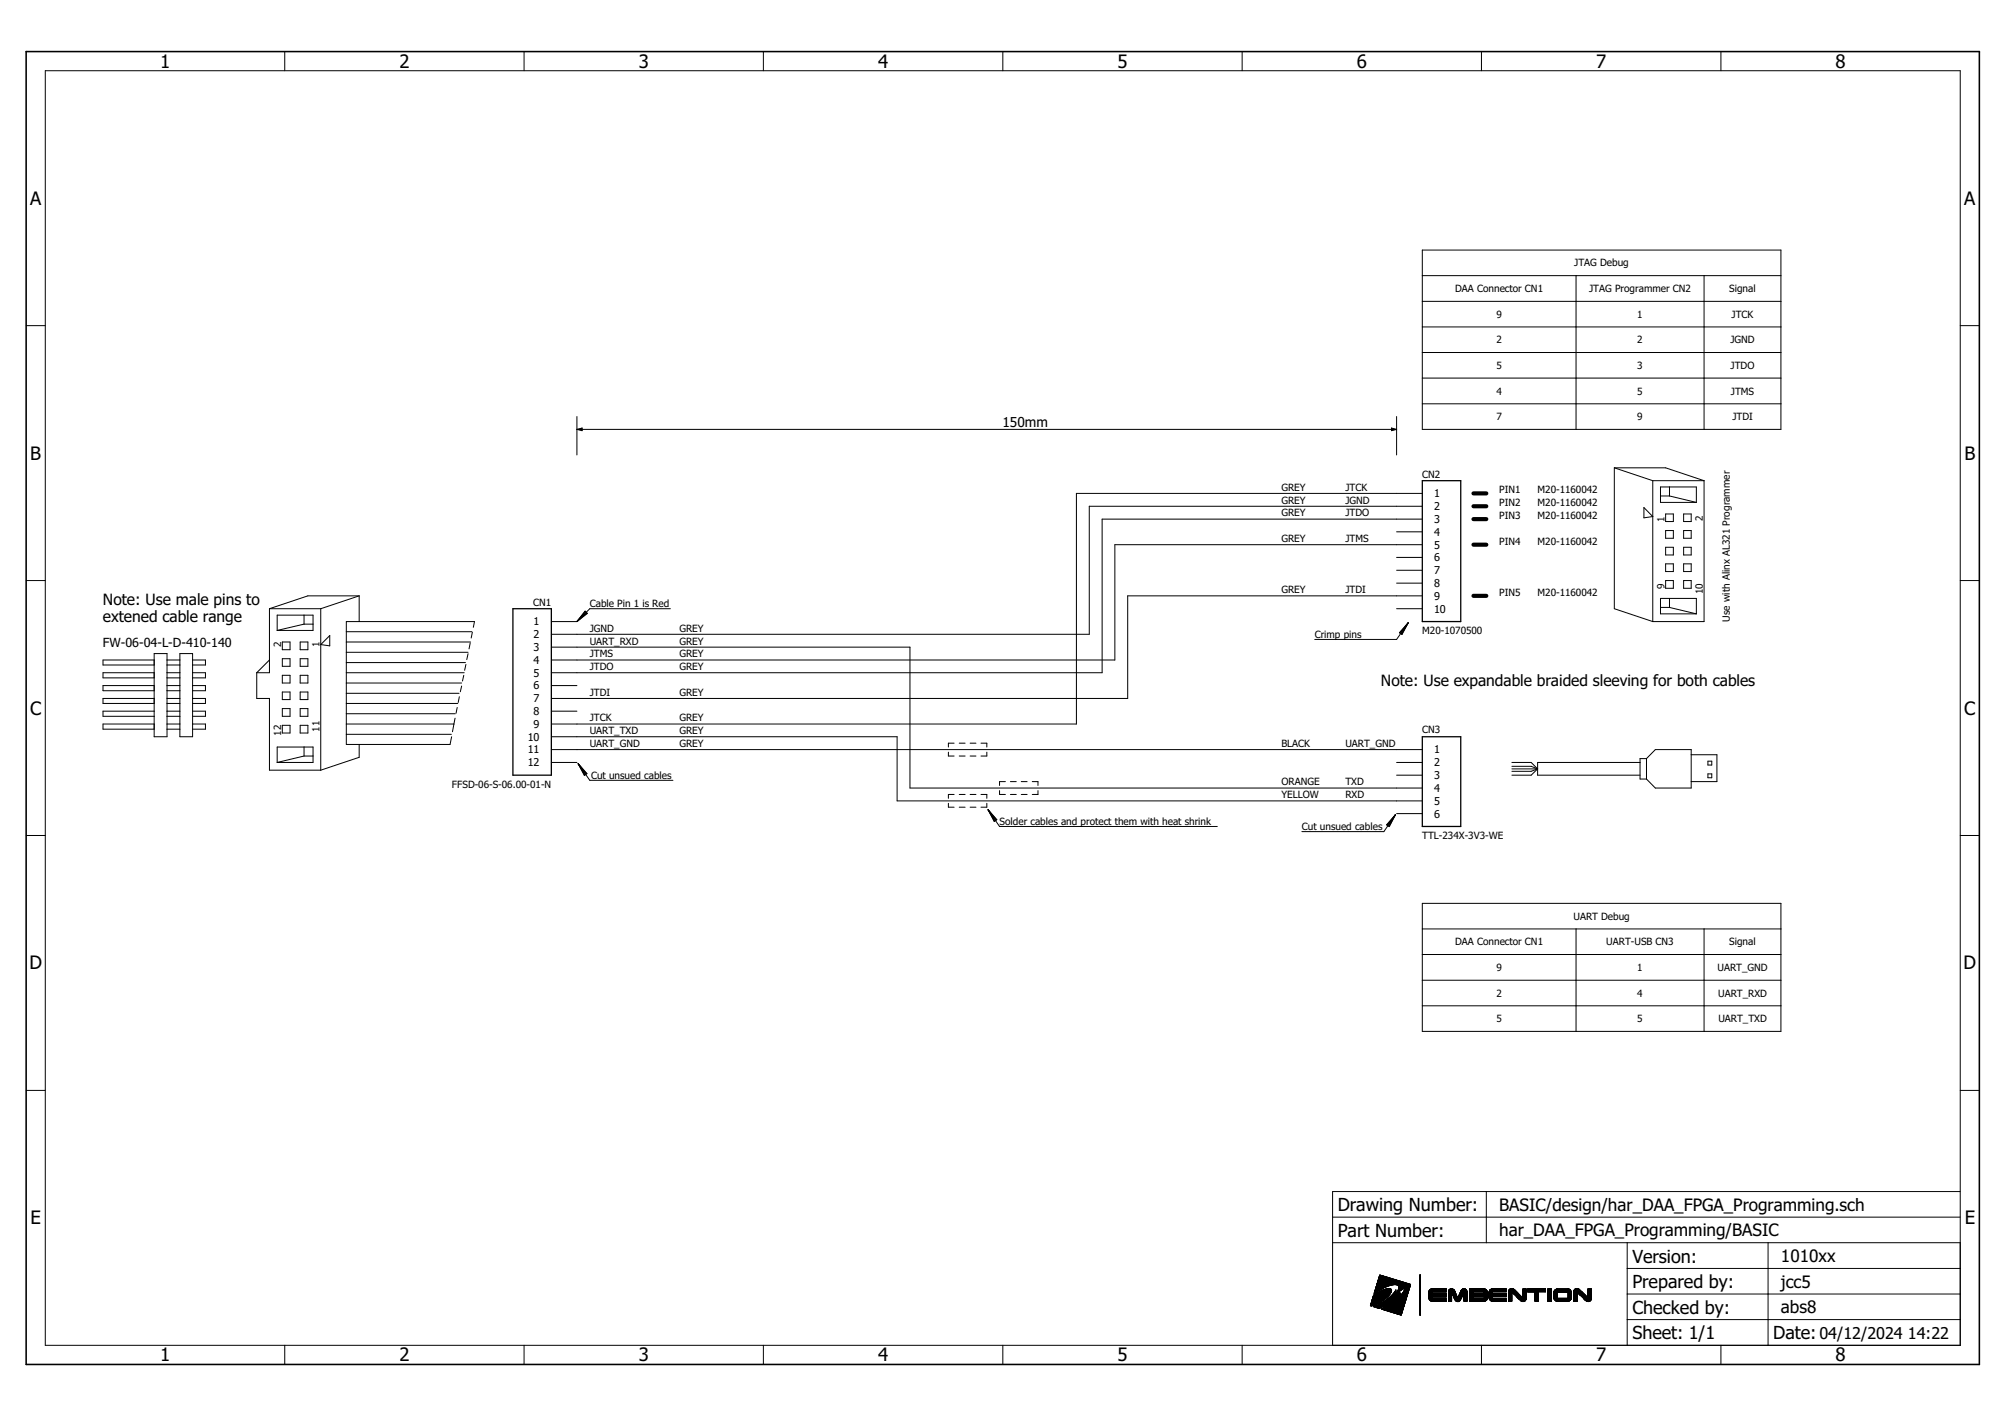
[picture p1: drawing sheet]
<svg xmlns="http://www.w3.org/2000/svg" width="297mm" height="210mm" viewBox="0 0 297 210" stroke-linecap="round" stroke-linejoin="round" font-family="sans-serif">
<g fill="none" stroke="#000" stroke-width=".15">
<path d="M6.7 10.5h283.7v188.8h-283.7zM42.2 7.6v2.9M77.6 7.6v2.9M113.1 7.6v2.9M148.6 7.6v2.9M184 7.6v2.9M219.5 7.6v2.9M255 7.6v2.9M210.7 37h53.1v26.6h-53.1zM3.9 48.2h2.8M210.7 40.8h53.1M210.7 44.6h53.1"/>
<path d="M210.7 48.4h53.1M210.7 52.2h53.1M210.7 56h53.1M210.7 59.8h53.1M233.5 40.8v22.8M252.5 40.8v22.8M290.4 48.2h2.8M85.5 63.6h120.9M85.5 61.7v5.7M85.5 63.6l.7 .2M86.2 63.4v.4M86.2 63.4l-.7 .2"/>
<path d="M86.2 63.4l-.2 .2 .2 .2M206.2 63.4l.7 .2M206.2 63.4v.4M206.2 63.4l.2 .2M206.4 63.6l-.2 .2M206.5 63.6h.4M206.9 63.6l-.7 .2M206.9 61.7v5.7M206.9 78.8h3.8M210.7 76.9h-47.4v22.8h-81.6M210.7 73.1h-51.2v34.2h-77.8M210.7 75h-49.3v19h-79.7"/>
<path d="M239.2 69.3h7.6l5.7 1.9M239.2 69.3l5.7 1.9M239.2 69.3v20.9l5.7 1.9M243.5 75.2l1.4 1.3-1.4 .2zM244.9 71.2h7.6M244.9 71.2v20.9M246 72.1h5.3v2.3h-5.3zM246 73.5h1.3M246.8 76.1h1.1v1.2h-1.1zM246.8 78.6h1.1v1.1h-1.1zM247.3 73.5l4 .9M247.3 72.1v1.4"/>
<path d="M249.4 76.1h1.1v1.2h-1.1zM249.4 78.6h1.1v1.1h-1.1zM252.5 71.2v20.9h-7.6M3.9 86h2.8M22.8 99.7h-7.5v.7h7.5M22.8 97.8h-7.5v.7h7.5M22.8 96.8h1.9v12.3h-1.9zM24.7 99.7h1.9M24.7 97.8h1.9M24.7 98.5h1.9M26.6 96.8h1.9v12.3h-1.9zM28.5 99.7h1.9v.7h-1.9"/>
<path d="M28.5 97.8h1.9v.7h-1.9M38 99.7v3.8h1.9v10.6h7.6M39.9 90.2h7.6M39.9 90.2v9.5h-1.9M39.9 97.8l-1.9 1.9M41.1 91.1h5.3v2.3h-5.3zM41.8 95.1h1.2v1.1h-1.2zM41.8 97.6h1.2v1.1h-1.2zM44.5 95.1h1.1v1.1h-1.1zM44.5 97.6h1.1v1.1h-1.1zM45 92.5l-3.9 .9M45 92.5h1.4"/>
<path d="M45 91.1v1.4M47.5 90.2v23.9M47.5 95.5l1.4-1.4v1.6zM51.3 99.7h17.5M51.3 95.1h18.4M51.3 93.6h18.6M51.3 96.6h18M51.3 98.1h17.7M53.2 88.3h-7.6l-5.7 1.9M53.2 88.3l-5.7 1.9M53.2 88.3v3.8M69 98.4l-.2 .9"/>
<path d="M69.3 96.8l-.1 .9M69.7 95.2l-.2 .9M70 93.7l-.2 .8M70.1 92.9l.2-.8h-19v18.2h15.4l.2-1.2M81.7 92.1h3.8M81.7 95.9h53.1v20.8h75.9M86.7 90.5l.3 .4-1.5 1.2zM86.7 90.6l-1.2 1.5M86.8 90.6l-1.3 1.5M86.9 90.8l-1.4 1.3M87 90.8l-1.5 1.3M99.3 90.2h-11.9l-1.9 1.9"/>
<path d="M206.9 90.2h3.8M206.9 82.6h3.8M206.9 84.5h3.8M206.9 86.4h3.8M208.6 92.3l-1.7 2.4h-12.1M208.6 92.3l-.9 1.7-.4-.3zM208.6 92.3l-1.2 1.5M208.6 92.3l-1 1.6M208.6 92.3l-.9 1.7M210.7 88.3h-43.6v15.2h-85.4M210.7 80.7h-45.5v17.1h-83.5M246 88.6h5.3v2.3h-5.3z"/>
<path d="M246 90h1.3M246.8 81.1h1.1v1.1h-1.1zM246.8 83.5h1.1v1.2h-1.1zM246.8 86h1.1v1.1h-1.1zM247.3 88.6v1.4M247.3 90l4 .9M249.4 81.1h1.1v1.1h-1.1zM249.4 83.5h1.1v1.2h-1.1zM249.4 86h1.1v1.1h-1.1zM290.4 86h2.8M22.8 103.5h-7.5v.7h7.5M22.8 107.3h-7.5v.7h7.5"/>
<path d="M22.8 105.3h-7.5v.8h7.5M22.8 101.6h-7.5v.7h7.5M24.7 103.5h1.9M24.7 107.3h1.9M24.7 106.1h1.9M24.7 104.2h1.9M24.7 100.4h1.9M24.7 101.6h1.9M24.7 102.3h1.9M24.7 105.3h1.9M24.7 108h1.9M28.5 103.5h1.9v.7h-1.9"/>
<path d="M28.5 107.3h1.9v.7h-1.9M28.5 105.3h1.9v.8h-1.9M28.5 101.6h1.9v.7h-1.9M41.1 110.7h5.3v2.2h-5.3zM41.8 100h1.2v1.2h-1.2zM41.8 102.5h1.2v1.1h-1.2zM41.8 105h1.2v1.1h-1.2zM41.8 107.4h1.2v1.2h-1.2zM44.5 100h1.1v1.2h-1.1zM44.5 102.5h1.1v1.1h-1.1zM44.5 105h1.1v1.1h-1.1zM44.5 107.4h1.1v1.2h-1.1z"/>
<path d="M45 110.7v1.3M45 112l-3.9 .9M45 112h1.4M51.3 101.2h17.1M51.3 108.8h15.6M51.3 102.7h16.7M51.3 107.3h15.9M51.3 105.7h16.1M51.3 104.2h16.5M53.2 110.3v1.9l-5.7 1.9M67.2 107.3l-.2 1.1M67.4 106.4l-.2 .9"/>
<path d="M67.7 104.8l-.1 .9M68.1 103.2l-.2 .9M68.4 101.6l-.2 .9M68.7 100l-.2 .9M81.7 112.9h3.8M81.7 111h129M81.7 101.6h3.8M81.7 105.3h3.8M81.7 109.1h51.2v9.5h77.8M85.7 113.1l1.7 2.5h12.3M85.7 113.1l1.3 1.5-.4 .3zM85.7 113.1l1.1 1.6"/>
<path d="M85.7 113.1l1 1.7M85.7 113.1l1.2 1.5M85.7 113.1l.9 1.7M140.5 111.4v.6h.9M140.5 119v.6h.9M141.4 110.1h-.9v.6M141.4 117.7h-.9v.6M142.1 112h.9M142.1 119.6h.9M142.1 117.7h.9M142.1 110.1h.9M143.7 112h.9"/>
<path d="M143.7 119.6h.9M143.7 117.7h.9M143.7 110.1h.9M145.3 110.1h.9v.6M145.3 117.7h.9v.6M146.2 111.4v.6h-.9M146.2 119v.6h-.9M146.4 120l1.7 2.4h32.2M146.4 120l1.3 1.4-.4 .3zM146.4 120l1.2 1.5M146.4 120l1 1.6M146.4 120l.9 1.7"/>
<path d="M148.1 117.1v.6h.8M148.9 115.8h-.8v.6M149.7 117.7h.9M149.7 115.8h.9M151.3 117.7h.9M151.3 115.8h.9M152.9 115.8h.9v.6M153.8 117.1v.6h-.9M206.9 112.9h3.8M206.9 114.8h3.8M224 112.9h2.8l1 1M224 113.5h2.8l1 .4"/>
<path d="M224 113.9h3.8M227.8 113.9l-1 .9h-2.8M227.8 113.9l-1 .4h-2.8M243 112.9h-15.2v1.9h15.2M243.9 112.4l1.3-1.4h5.3v5.7h-5.3l-1.3-1.3M243.9 112.4h-.9v3h.9M243.9 112.4v3M250.5 111.8h3.9v4h-3.9M253 112.8h.6v.5h-.6zM253 114.6h.6v.6h-.6zM3.9 123.8h2.8M206.7 120.7l-1.7 2.5h-12.1"/>
<path d="M206.7 120.7l-.9 1.7-.4-.2zM206.7 120.7l-1.2 1.6M206.7 120.7l-1 1.7M206.7 120.7l-1.2 1.5M206.7 120.7l-.9 1.7M206.9 120.5h3.8M210.7 133.8h53.1v19h-53.1zM210.7 137.6h53.1M233.5 137.6v15.2M252.5 137.6v15.2M290.4 123.8h2.8M210.7 141.4h53.1"/>
<path d="M210.7 145.2h53.1M210.7 149h53.1M3.9 161.5h2.8M220.2 176.5v7.6M290.4 161.5h2.8M290.4 176.5h-93v22.8M42.2 199.3v2.8M77.6 199.3v2.8M113.1 199.3v2.8M148.6 199.3v2.8M184 199.3v2.8M197.4 184.1h93"/>
<path d="M197.4 180.3h93M203.1 193.3h.5M203.1 193.4h.1M203.1 193.2h.8M203.1 193h1.1M203.2 192.9h1.3M203.2 193.4v.1M203.2 192.7h1.5M203.3 192.6h1.7M203.3 192.4h1.8M203.4 192.3h1.9M203.4 193.4h-.4"/>
<path d="M203.4 192.2h2.1M203.5 192h2.2M203.5 191.9h2.3M203.5 193.4h-.5M203.6 193.6h.2M203.6 191.6h.1M203.6 191.4h.3M203.7 191.3h.4M203.7 193.5h.3M203.7 191.5h-.1M203.7 193.3h-.6M203.7 191.7h2.2"/>
<path d="M203.7 191.1h.7M203.8 191.5h-.2M203.8 191h.8M203.8 193.3h-.7M203.8 190.8h1.1M203.8 191.4l-.2 .1M203.9 190.7h1.4M203.9 193.7h.7M203.9 193.5l-.4 .1M203.9 193.2h-.8M203.9 191.6h2.1M203.9 190.5h1.7"/>
<path d="M203.9 193.6h.8M203.9 191.4h-.3M204 191.6h2M204 190.4h2.1M204 193.5h-.4M204 190.2l5 .1M204 191.5h2M204 191.3h-.4M204 190.2h4.9M204 190.2h4.8M204 190.2h4.7M204 193.7h.5"/>
<path d="M204 193.1l-.9 .1M204 190.1h4.6M204 193.3h.3M204 190.1h4.4M204 190l4.3 .1M204.1 191.3h-.4M204.1 190h4.1M204.1 189.9l4 .1M204.1 189.9h3.8M204.1 193.4l-.3 .1M204.1 189.8l3.6 .1M204.1 193.1h-1"/>
<path d="M204.1 189.8h3.5M204.1 189.8h3.4M204.1 189.8h3.3M204.2 189.7h3M204.2 193.8h.2M204.2 191.2h-.5M204.2 189.7h2.9M204.2 189.6h2.7M204.2 193.4h-.3M204.2 193.1h-1.1M204.2 189.5l2.6 .1M204.2 191.4h1.9"/>
<path d="M204.2 189.5h2.4M204.2 189.5h2.3M204.2 193.5h.8M204.2 189.4l2.2 .1M204.2 189.4h2.1M204.3 191.2h-.6M204.3 189.4h1.8M204.3 193.4h-.3M204.3 189.3h1.7M204.3 189.3h1.6M204.3 189.3h1.5M204.3 189.2h1.4"/>
<path d="M204.3 193h-1.1M204.3 191.1l-.6 .1M204.3 189.2h1.2M204.3 189.1l1.1 .1M204.3 193.2h.3M204.3 191.3h1.8M204.3 189.1h1M204.3 189.1h.8M204.4 189h.6M204.4 189h.4M204.4 188.9h.3M204.4 193.3h-.3"/>
<path d="M204.4 193h-1.2M204.4 191.3h1.7M204.4 188.9h.1M204.4 191.1h-.7M204.5 193.3h-.3M204.5 192.9h-1.3M204.5 191.3h1.6M204.5 193.3h.7M204.5 191l-.7 .1M204.5 191.2h1.6M204.6 193.2h-.3M204.6 192.8l-1.4 .1"/>
<path d="M204.6 191h-.8M204.6 193h.2M204.6 191.2h1.6M204.6 192.8h-1.4M204.7 193.9h3.2M204.7 193.7h-.9M204.7 193.1l-.3 .1M204.7 192.8h-1.5M204.7 190.9h-.9M204.7 194h3.1M204.7 191.2h1.5M204.7 193.1h-.2"/>
<path d="M204.8 193.6h-.9M204.8 193.2h.6M204.8 190.9h-1M204.8 193.1h-.2M204.8 192.7h-1.6M204.8 191.1h1.4M204.8 193.8h3.1M204.9 193.5l-.9 .1M204.9 192.7h-1.7M204.9 194h2.9M204.9 193.8h3M204.9 191.1h1.2"/>
<path d="M204.9 192.9h.2M204.9 190.8l-1.1 .1M204.9 193h-.2M204.9 192.6h-1.6M204.9 193.5h-.7M205 194h2.8M205 193h-.3M205 191.1h1.1M205 190.8h-1.2M205 193h.7M205 192.6h-1.7M205 193.7h2.9"/>
<path d="M205 193.4l-.7 .1M205 192.9h-.2M205.1 193.6h2.8M205.1 192.5h-1.8M205.1 190.7l-1.3 .1M205.1 193.4h-.8M205.1 192.7h.2M205.1 191h1M205.1 194.1h2.7M205.1 192.8l-.2 .1M205.2 193.6h2.8M205.2 193.4h-.8"/>
<path d="M205.2 192.8h-.2M205.2 190.7h-1.4M205.2 194.1h2.6M205.2 192.4h-1.9M205.2 193.5h2.8M205.2 191h.9M205.3 192.9h.6M205.3 192.8h-.3M205.3 192.4h-2M205.3 193.5h2.7M205.3 193.3h-.7M205.3 190.9h.8"/>
<path d="M205.3 192.6h.2M205.3 192.3h-2M205.3 194.1h2.5M205.3 192.7h-.2M205.4 193.4h2.6M205.4 190.6h-1.5M205.4 192.3h-2M205.4 192.7h-.2M205.4 193.2h-.7M205.4 192.6h-.1M205.4 192.2h-2M205.5 192.7h.6"/>
<path d="M205.5 190.9h.5M205.5 194.2h2.3M205.5 193.3h2.5M205.5 192.2h-2.1M205.5 193.1l-.7 .1M205.5 190.9h.1M205.5 192.6h-.1M205.5 192.4h.2M205.5 192.1h-2.1M205.5 190.5l-1.6 .1M205.6 193.3h2.5M205.6 193.1h-.7"/>
<path d="M205.6 192.1h-2.2M205.6 190.9h.1M205.6 194.2h2.2M205.6 193.2h2.5M205.6 192.5h-.2M205.6 193.1h-.6M205.6 192.5h-.1M205.6 192h-2.2M205.7 194.2h2.1M205.7 193.2h2.4M205.7 192.6h.6M205.7 193h-.6"/>
<path d="M205.7 192.4h-.2M205.7 192.3h.1M205.7 191.9h-2.2M205.7 193.1h2.4M205.8 190.5h-1.9M205.8 192.4h-.2M205.8 191.9h-2.3M205.8 193.1h2.3M205.8 193h-.7M205.8 194.3h2M205.8 192.3h-.1M205.8 191.8h-2.3"/>
<path d="M205.8 193h2.3M205.8 192.9h-.6M205.9 193h2.2M205.9 192.4h.5M205.9 191.8h-2.3M205.9 192.3h-.2M205.9 191.7h-2.2M205.9 190.4l-2 .1M205.9 192.2h.1M205.9 191.7h-2.1M205.9 193h2.3M205.9 192.8l-.6 .1"/>
<path d="M205.9 192.1h.2M206 192.2h-.2M206 191.6h-2.2M206 190.4h.1M206 194.3h1.7M206 192.8h-.7M206 190.4h-2.1M206 192.9h2.2M206 192.8h-.6M206.1 192.9h2.1M206.1 192.3h.5M206.1 191.5h-2"/>
<path d="M206.1 192h.1M206.1 191.4l-2 .1M206.1 192.8h2.1M206.1 192.1h-.1M206.1 191.4h-1.8M206.1 194.4h1.6M206.1 192.7h-.6M206.2 190.4h.1M206.2 192h-.2M206.2 194.4h1.5M206.2 192.7h-.6M206.2 192.2h2.2"/>
<path d="M206.2 192.7h2M206.2 192.6h-.6M206.2 192.2h.6M206.2 192h-.1M206.2 191.9h.1M206.3 192.7h1.9M206.3 192.1h2.1M206.3 191.9h-.2M206.3 190.3v.1M206.3 194.4h1.4M206.3 192.6h2M206.3 192.6h-.6"/>
<path d="M206.3 191.9h-.1M206.4 191.7h.1M206.4 190.3l-2.4 .1M206.4 192.6h1.9M206.4 192.5h-.6M206.4 191.8h-.2M206.4 192h2M206.4 191.8h-.1M206.4 194.5h1.3M206.4 191.7h-.1M206.5 191.9h2M206.5 192.5h1.8"/>
<path d="M206.5 191.7h-.1M206.5 192.4h-.6M206.5 191.9h1M206.5 191.6h.1M206.5 192.4h1.8M206.5 191.6h-.1M206.5 191.5h.1M206.6 192.4h1.7M206.6 192.4h-.6M206.6 191.8h.9M206.6 191.6h-.1M206.6 194.5h1.1"/>
<path d="M206.6 191.4h.1M206.6 192.3h-.6M206.6 191.5h-.1M206.7 192.3h1.6M206.7 191.7h.8M206.7 191.3h.1M206.7 194.5h1M206.8 191.6h.7M206.8 191.3h-.1M206.8 191.2h.1M206.8 191.2h-.1M206.8 191.1h.1"/>
<path d="M206.8 194.6h.8M206.8 191.6h.6M206.8 192.2h1.6M206.8 191.5h.6M206.9 191.5h.4M206.9 191.5h.3M206.9 190.3h2.1M206.9 194.6h.7M206.9 191.4h.2M207 191.3h.3M207 190.4h1.9M207.1 194.7h.5"/>
<path d="M207.1 190.4h1.8M207.1 191.1h.4M207.1 191.1h.5M207.2 190.5h1.7M207.2 191.4h-.3M207.2 191h.6M207.2 191.3h-.2M207.2 190.6h1.7M207.2 190.8h.9M207.2 190.7h1.1M207.3 194.7h.3M207.3 191.3h-.3"/>
<path d="M207.4 191.2h-.3M207.4 194.8h.2M207.5 191.2h-.4M207.5 194.8h.1M207.6 191.9h.9M207.6 191.8h.9M207.6 191.1h-.5M207.7 191.7h.8M207.7 191.6h.9M207.7 191l-.5 .1M207.8 191.6h.8M207.8 191h-.6"/>
<path d="M207.8 191.5h.8M207.9 193.8l-3.2 .1M207.9 191.4h.7M207.9 190.9h-.7M207.9 193.7h-2.9M207.9 191.3h.8M208 193.6h-2.9M208 191.3h.7M208 190.9h-.8M208 191.2h.7M208 190.8l-.8 .1M208.1 193.3h-2.6"/>
<path d="M208.1 191.1h.6M208.1 190.8h-.9M208.2 192.9h-2.2M208.2 191h.6M208.2 190.9h.6M208.2 190.7l-1 .1M208.2 192.8h-2M208.3 190.9h.5M208.3 190.8h.5M208.3 190.7h-1.1M208.3 192.5h-1.9M208.3 192.4h-1.7"/>
<path d="M208.3 190.7h.6M208.4 192.3h-2.3M208.4 192.2h-2.3M208.4 190.7h.5M208.4 192.1h-2.1M208.4 192h-2M208.5 192h-2.1M208.5 191.9h-.9M208.5 191.8h-.9M208.5 191.7h-.8M208.6 191.7h-.9M208.6 191.6h-.8"/>
<path d="M208.6 191.5h-.8M208.6 191.4l-.7 .1M208.8 191h-.6M208.8 190.9h-.6M208.9 190.6h-1.7M209 190.3h-5M210.4 191.7h.1M210.4 194.8h.1M210.4 194.7h.1M210.4 194.6h.1M210.4 194.5h.1M210.4 194.4h.1"/>
<path d="M210.4 194.3h.1M210.4 194.2h.1M210.4 194.1h.1M210.4 194h.1M210.4 193.9h.1M210.4 193.8h.1M210.4 193.7h.1M210.4 193.6h.1M210.4 193.5h.1M210.4 193.4h.1M210.4 193.3h.1M210.4 193.2h.1"/>
<path d="M210.4 193.1h.1M210.4 193h.1M210.4 192.9h.1M210.4 192.8h.1M210.4 192.7h.1M210.4 192.6h.1M210.4 192.5h.1M210.4 192.4h.1M210.4 192.3h.1M210.4 192.2h.1M210.4 192.1h.1M210.4 192h.1"/>
<path d="M210.4 191.9h.1M210.4 191.8h.1M210.4 191.6h.1M210.4 191.5h.1M210.4 191.4h.1M210.4 191.3h.1M210.4 191.2h.1M210.4 191.1h.1M210.4 191h.1M210.4 190.9h.1M210.4 190.8h.1M210.4 190.7h.1"/>
<path d="M210.4 190.6h.1M210.4 190.5h.1M210.4 190.4h.1M210.4 190.3h.1M210.4 190.2h.1M210.4 190.1h.1M210.4 190h.1M210.4 189.9h.1M210.4 189.8h.1M210.4 189.7h.1M210.4 189.6h.1M210.4 189.5h.1"/>
<path d="M210.4 189.4h.1M210.4 189.3h.1M210.4 189.2h.1M210.4 189.1h.1M210.4 189h.1M210.4 188.9h.1M210.4 188.8h.1M211.6 192.3h2.7M211.6 192.3h.1M211.6 192.2h.6M211.6 191.4h.5M211.7 191.7h2.6"/>
<path d="M211.7 192.3h2.6M211.7 191.3h.1M211.7 192.3h.1M211.7 192.2h.5M211.7 192.1h.5M211.7 192h2.6M211.7 191.9h2.6M211.7 191.8h2.6M211.7 191.6h.4M211.7 191.5h.4M211.7 191.4h2.6M211.7 191.3h2.6"/>
<path d="M211.7 192.4h2.6M211.7 191.2h2.6M211.7 191.2h.1M211.8 192.6h.1M211.8 191.1h2.5M211.9 191.1h2.4M211.9 192.6h2.4M211.9 191v.1M211.9 192.6h.1M211.9 192.7h2.4M211.9 192.7h.1M211.9 191h2.4"/>
<path d="M212 192.7h2.3M212 192.7h.1M212 191h2.3M212 190.9h.1M212 190.9h2.3M212.1 192.8h2.2M212.1 190.9h.1M212.2 190.9h2.1M214.2 191.6h-2.5M214.2 192.1h.1M214.2 192.8h.1M214.3 192.7l-2.2 .1"/>
<path d="M214.3 192.6h-2.4M214.3 192.5h-2.5l2.5 .1M214.3 191.1h-2.5h2.5M214.3 192.4h-2.6l2.6 .1M214.3 192.1h-2.6M214.6 191.3h1h-1M214.6 191.7h.5M214.6 192.7h.5M214.6 192.6h.5M214.6 191.4h1h-1M214.6 192.5h.5M214.6 192.4h.5"/>
<path d="M214.6 192.3h.5M214.6 192.2h.5M214.6 192.1h.5M214.6 192h.5M214.6 191.9h.5M214.6 191.8h.5M214.6 191.6h.5M214.6 191.5h.5M214.6 191.5h1M214.6 191.4h1M214.6 191.3h.9M214.6 191.2h.9"/>
<path d="M214.7 191v.1M214.8 191l.6 .1M214.8 191h.5M214.8 190.9v.1M214.9 190.9h.3M214.9 190.9h.1M215 190.9h.1M215.1 192.8h-.5M215.1 191.5h.1M215.1 191.6h.6M215.2 190.9h.1M215.2 191.7h.5"/>
<path d="M215.2 191.8h.6M215.2 190.9l-.4 .1M215.2 191.9h.6h-.5h.5M215.2 190.9v.1M215.3 192h.5h-.5M215.3 191h.1M215.3 192.1h.6M215.3 192h.5M215.3 191v.1M215.3 192h.1M215.4 192.2h.1M215.4 191.1h-.7h.7l-.8 .1"/>
<path d="M215.4 192.2h.5M215.4 192.3h.5M215.5 192.3h.4M215.5 192.5h.9M215.6 192.6h.7M215.6 191.5h-.5l.5 .1M215.6 192.7h.1M215.7 192.7h.6M215.7 192.7h.1M215.7 191.6h-.6l.6 .1M215.7 192.7l.1 .1M215.8 192.7h.4l-.4 .1"/>
<path d="M215.8 191.8h.1M215.8 191.8h-.6M215.8 191.9h.1M215.8 192.8h.1M215.8 192h.1M215.9 192.3h.1M216 192.3v.1M216 192.3h.5l-1 .1M216 192.3h.5M216 192.2h.6M216.1 192.1h.5zM216.1 192.8h-.2"/>
<path d="M216.1 192h.5M216.1 192h.1M216.2 191.9h.1M216.2 192.8h-.1M216.2 191.7l.5 .1M216.2 192.7h.1M216.2 191.7h.5h-.5M216.3 191.6h.1M216.3 192.7h.1M216.3 191.6h.5M216.3 191.5h.6M216.3 191.5h.1"/>
<path d="M216.3 192.6h.1M216.3 191.4h1M216.4 192.6h-.8h.7M216.4 191.4h.9M216.4 192.5l-.8 .1M216.4 192.4l-.9 .1M216.4 191.2h.9M216.5 192.4h-1M216.5 191.2h.8M216.5 191.1h.8h-.8M216.5 192.2l-.5 .1h.5M216.5 191.1h.7"/>
<path d="M216.6 192.2h-.6M216.6 191.1h.6M216.6 191v.1M216.6 192h-.5M216.6 191h.1M216.6 192h.1M216.7 191.9h-.6M216.7 190.9l.4 .1-.4-.1M216.7 191.9h-.5M216.7 191.8l-.5 .1 .5-.1M216.7 190.9h.1M216.8 191.7h-.6"/>
<path d="M216.8 191.6h-.5M216.8 190.9h.1M216.9 191.5h.1M216.9 191.7h.4M216.9 192.8h.4M216.9 192.8h.1M216.9 192.7h.4M216.9 192.6h.4M216.9 192.5h.4M216.9 192.4h.4M216.9 192.3h.4M216.9 192.2h.4"/>
<path d="M216.9 192.1h.4M216.9 192h.4M216.9 191.9h.4M216.9 191.8h.4M216.9 191.6h.4M216.9 191.5h.4M216.9 190.9h.1M217 190.9h.1M217.1 190.9v.1M217.1 191h-.5M217.1 191h.1M217.2 191.1h.1"/>
<path d="M217.3 191.3h-.9M217.3 191.3l-.9 .1h.9M217.7 191l2.5 .1M217.7 192.6h2.5h-2.5M217.7 192.8h2.2M217.7 192.7h2.3M217.7 191.1h2.5h-2.5M217.7 191.8h2.6l-2.6 .1M217.7 191.7h2.6l-2.6 .1M217.7 191.9h2.6M217.7 192.5h2.6M217.7 192.4h2.6h-2.6"/>
<path d="M217.7 192h2.6h-2.6M217.7 192.4h2.7M217.7 192.3h2.7M217.7 192.2h.5M217.7 192.1h.5M217.7 192.1h2.7M217.7 192h2.7M217.7 191.7h2.6M217.7 191.6h2.6M217.7 191.6h.5M217.7 191.5h.5M217.7 191.4h.5"/>
<path d="M217.7 191.3h2.6M217.7 191.2h2.6M217.7 191.1h2.6M217.7 191h2.4M217.7 190.9h2.3M217.7 190.9h2.1M219.5 199.3v2.8M219.9 191.6h.4M219.9 191.5h.5M219.9 191.4l.5 .1M219.9 191.4h.4M219.9 192.2h.5"/>
<path d="M219.9 192.1h.5M219.9 192.7v.1M220 190.9h.1M220 192.7h.1M220 190.9l-2.3 .1M220.1 192.7h-2.4M220.1 191h.1M220.1 192.7h.1M220.1 192.6l-2.4 .1M220.2 191v.1M220.2 192.6h.1M220.3 192.6h-2.6"/>
<path d="M220.3 192.6h.1M220.3 192.5h-2.6M220.3 192.5h.1M220.3 191.7h-2.6M220.3 191.7h.1M220.3 191.4v.1M220.3 191.5h.1M220.3 191.4h-2.6M220.3 191.3h-2.6M220.4 192.4h.1M220.4 192.3h.1M220.4 192.3h-2.7"/>
<path d="M220.6 191.7h2.6M220.6 192.3h2.6M220.6 192.3h.5M220.6 192.2h.5M220.6 192.1h.5M220.6 192.1h2.6M220.6 192h2.6M220.6 191.9h2.6M220.6 191.8h2.6M220.6 191.6h2.6M220.6 191.6h.5M220.6 191.5h.5"/>
<path d="M220.6 191.4h.5M220.6 191.4h2.6M220.6 191.3h.1M220.6 191.3h2.6M220.6 191.2v.1M220.7 191.3h2.5M220.7 191.2h2.5M220.7 192.4h2.5M220.7 191.1h.1M220.7 191.1h2.5M220.8 192.6h2.4M220.8 191l2.4 .1"/>
<path d="M220.8 191.1h2.4M220.9 191h.1M220.9 192.6v.1M220.9 191h2.3M220.9 192.7h2.3M220.9 190.9l2.3 .1M220.9 192.7h.1M221 190.9h.1M221 192.7h.1M221 190.9h2.2M221.1 192.8h2.1M221.1 190.9h.1"/>
<path d="M223.2 192.7l-2.1 .1M223.2 192.7h-2.3M223.2 192.6l-2.4 .1M223.2 192.5h-2.5l2.5 .1M223.2 192.5h-2.5M223.2 192.4l-2.5 .1M223.2 192.4h-2.6M223.5 191.7h.5M223.5 192.8h.5M223.5 192.7h.5M223.5 192.6h.5M223.5 192.5h.5"/>
<path d="M223.5 192.4h.5M223.5 192.3h.5M223.5 192.2h.5M223.5 192.1h.5M223.5 192h.5M223.5 191.9h.5M223.5 191.8h.5M223.5 191.6h.5M223.5 191.5h.5M223.5 191.4h.5M223.5 191.2h.1M223.6 191.1h.1"/>
<path d="M223.7 191h.1M223.8 190.9l.4 .1-.5-.1M223.8 190.9h.1M223.8 190.9h.4M223.9 190.9h.1M224 191.4h.1M224.1 191.5h.7M224.1 190.9h.1M224.1 191.5h.1M224.2 190.9h.1M224.2 191.6h.7M224.2 191.6h.8"/>
<path d="M224.3 191.6v.1M224.3 191.7h.7M224.3 191h-.7M224.3 191.7h.1M224.3 191l-.7 .1h.8M224.3 191.7h.8M224.4 191.8h.7M224.4 191.1h-.8M224.4 191.1l-.9 .1M224.5 191.9h.7M224.5 191.1l-1 .1M224.5 191.2h-1"/>
<path d="M224.5 191.9h.8M224.6 191.2l-1.1 .1M224.6 192h.7M224.6 191.3h-1.1M224.6 192h.8M224.7 191.3l-1.2 .1M224.7 192.1h.7M224.7 191.4h-.7h.7M224.7 192.1v.1M224.8 191.5l-.6 .1M224.8 192.2h.1M224.9 191.5l-.7 .1"/>
<path d="M224.9 192.2v.1M224.9 192.3h.7M224.9 192.3h1.2M225 192.3l1.1 .1M225 192.4h.1M225 192.4h1.1M225.1 192.4v.1M225.1 192.4h1M225.1 192.5h1M225.2 192.6h.8M225.3 192.6h.7M225.3 192.7h.1"/>
<path d="M225.4 192.7h.1M225.4 192.7v.1M225.4 192.7l.4 .1M225.5 192.8h.1M225.5 192.2h-.7h.7M225.6 192.2l-.7 .1M225.6 192.8h.1M225.6 191.7h.5M225.6 192.2h.5M225.6 192.1h.5M225.6 192h.5M225.6 191.9h.5"/>
<path d="M225.6 191.8h.5M225.6 191.6h.5M225.6 191.5h.5M225.6 191.4h.5M225.6 191.3h.5M225.6 191.2h.5M225.6 191.1h.5M225.6 191h.5M225.6 190.9h.5M225.8 192.8h.1M225.8 192.7l-.3 .1M225.9 192.7h.1"/>
<path d="M225.9 192.7h-.6M226 192.6l-.7 .1M226 192.6h.1M226 192.5l-.8 .1M226.1 192.5h.1M226.1 192.3h-.5M226.3 191.4h2.7M226.3 191.3h2.7M226.3 191.2h2.7M226.3 191.1h2.7M226.3 191h2.7M226.3 190.9h2.7"/>
<path d="M227.4 191.4h.5M227.4 191.7h.5M227.4 192.8h.5M227.4 192.7h.5M227.4 192.6h.5M227.4 192.5h.5M227.4 192.4h.5M227.4 192.3h.5M227.4 192.2h.5M227.4 192.1h.5M227.4 192h.5M227.4 191.9h.5"/>
<path d="M227.4 191.8h.5M227.4 191.6h.5M227.4 191.5h.5M227.9 191.5h-.5v.1h.5M227.9 191.4h.1M228.9 191.4h.1M229.3 191.7h.5M229.3 192.8h.5M229.3 192.8h.1M229.3 192.7h.5M229.3 192.6h.5M229.3 192.5h.5"/>
<path d="M229.3 192.4h.5M229.3 192.3h.5M229.3 192.2h.5M229.3 192.1h.5M229.3 192h.5M229.3 191.9h.5M229.3 191.8h.5M229.3 191.6h.5M229.3 191.5h.5M229.3 191.4h.5M229.3 191.3h.5M229.3 191.2h.5"/>
<path d="M229.3 191.1h.5M229.3 191h.5M229.3 190.9h.5M229.8 192.8h.1M230.2 191.7h.5M230.2 192.3h.5h-.5M230.2 192.2h.5M230.2 192.1h.5M230.2 192h.5M230.2 191.9h.5M230.2 191.8h.5M230.2 191.6h.5"/>
<path d="M230.2 191.5h.5M230.2 191.4h.5M230.2 191.4h2.6M230.2 191.3h2.6M230.2 192.4h2.6h-2.6M230.2 192.4h.1M230.3 192.4h2.4M230.3 191.3h2.4M230.3 191.2h2.4M230.3 192.6h2.4M230.3 191.1h2.4M230.4 191.1h.1"/>
<path d="M230.4 192.6h2.2M230.4 191.1h2.2M230.4 192.6l2.1 .1M230.4 191v.1M230.5 191h.1M230.5 192.7h.1M230.5 192.7h2M230.5 191h2M230.6 190.9l-.1 .1M230.6 192.7h1.8M230.6 190.9h1.8M230.7 192.8h.1"/>
<path d="M232.3 192.8h.1M232.3 192.3h.1M232.3 191.7h.5M232.3 192.3h.5M232.3 192.2h.5M232.3 192.1h.5M232.3 192h.5M232.3 191.9h.5M232.3 191.8h.5M232.3 191.6h.5M232.3 191.5h.5M232.3 191.4l.5 .1"/>
<path d="M232.4 192.7h.1M232.4 190.9l-1.8 .1M232.5 192.7h.1M232.5 191h.1M232.6 192.6v.1M232.6 191.1h.1M232.7 191.1v.1M232.7 192.5h.1M232.7 192.5l-2.4 .1M232.8 191.3h.1M232.8 192.3h.1M232.8 192.3h-2.6"/>
<path d="M233.2 191.7h.4M233.2 192.8h.4M233.2 192.8h.1M233.2 192.7h.4M233.2 192.6h.4M233.2 192.5h.4M233.2 192.4h.4M233.2 192.3h.4M233.2 192.2h.4M233.2 192.1h.4M233.2 192h.4M233.2 191.9h.4"/>
<path d="M233.2 191.8h.4M233.2 191.6h.4M233.2 191.5h.4M233.2 191.4h.4M233.2 191.4h1.2M233.2 191.3h1.1M233.2 191.3h1M233.2 191.2h1M233.2 191.1h.9M233.3 191.1h.7M233.3 191h.7M233.3 190.9v.1"/>
<path d="M233.4 191h.5M233.4 190.9h.1M233.4 190.9h.5M233.5 190.9h.1M233.5 190.9h.3M233.6 190.9h.1M233.6 192.8h.1M233.7 191.4h.7M233.7 191.4l.7 .1M233.7 191.5h.8M233.8 190.9h.1M233.8 191.6h.7"/>
<path d="M233.9 191.6h.7M233.9 191.6h.1M233.9 191.6l.8 .1M233.9 190.9v.1M234 191h.1M234 191.7h.1M234 191.7h.7M234 191.8h.8M234 191.8h.1M234.1 191.8l.7 .1M234.1 191.8v.1M234.1 191.1l-.9 .1h1"/>
<path d="M234.1 191.9h.7M234.2 191.9h.1M234.2 191.9h.7M234.2 192h.8M234.3 192h.7M234.3 191.3v.1M234.3 191.4h.1M234.4 192.1h.7M234.4 191.4v.1M234.4 192.2h.7M234.4 192.2h.8M234.4 191.5h.1"/>
<path d="M234.5 191.5h-.7M234.5 191.5v.1M234.5 192.3h1.3M234.5 191.6h.1M234.6 191.6h-.7M234.6 192.3h1.2M234.6 191.6v.1M234.6 192.4h1.2M234.6 192.4h.1M234.7 192.4h.1M234.7 191.7l-.7 .1M234.7 192.4h1"/>
<path d="M234.7 191.7v.1M234.7 191.7l.1 .1M234.8 191.8h.1M234.8 192.5h.1M234.8 191.9h.1M234.9 191.9h-.7M234.9 191.9v.1M235 192.7h.6M235 192v.1M235 192.7h.1M235 192l.1 .1M235 192.7l.1 .1"/>
<path d="M235.1 192.1h-.7M235.1 192.1v.1M235.1 192.8h.4M235.1 192.8h.1M235.1 192.2h.1M235.2 192.2h-.7M235.2 192.8h.2M235.3 191.7h.5M235.3 192.2h.5M235.3 192.1h.5M235.3 192h.5M235.3 191.9h.5"/>
<path d="M235.3 191.8h.5M235.3 191.6h.5M235.3 191.5h.5M235.3 191.4h.5M235.3 191.3h.5M235.3 191.2h.5M235.3 191.1h.5M235.3 191h.5M235.3 190.9h.5M235.4 192.8h.1M235.5 192.7l-.4 .1M235.6 192.7h.1"/>
<path d="M235.6 192.7h-.6M235.6 192.6h-.7h.8M235.7 192.6h-.8M235.7 192.5l-.9 .1M241.1 195.5h49.3M241.1 184.1v15.2M241.1 191.7h49.3M241.1 187.9h49.3M255 199.3v2.8M261.9 184.1v15.2"/>
</g>
<path d="M3.9 7.6h289.3v194.5h-289.3zM85.9 63.6h.1M206.4 63.6h.1" fill="none" stroke="#000" stroke-width=".23"/>
<path d="M210.7 71.2h5.7v20.9h-5.7zM76 90.2h5.7v24.6h-5.7zM210.7 109.1h5.7v13.3h-5.7z" fill="none" stroke="#000" stroke-width=".19"/>
<path d="M218.3 73.1h1.9M218.3 75h1.9M218.3 76.9h1.9M218.3 80.7h1.9M218.3 88.3h1.9" fill="none" stroke="#000" stroke-width=".61"/>
<g font-size="2.8">
<text x="23.7" y="10">1</text>
<text x="59.2" y="10">2</text>
<text x="94.6" y="10">3</text>
<text x="130.1" y="10">4</text>
<text x="165.6" y="10">5</text>
<text x="201" y="10">6</text>
<text x="236.5" y="10">7</text>
<text x="271.9" y="10">8</text>
<text x="4.5" y="30.3">A</text>
<text x="291" y="30.3">A</text>
<text x="4.5" y="68.1">B</text>
<text x="291" y="68.1">B</text>
<text x="4.5" y="105.8">C</text>
<text x="291" y="105.8">C</text>
<text x="4.4" y="143.6">D</text>
<text x="290.9" y="143.6">D</text>
<text x="4.5" y="181.4">E</text>
<text x="291.1" y="181.4">E</text>
<text x="23.7" y="201.7">1</text>
<text x="59.2" y="201.7">2</text>
<text x="94.6" y="201.7">3</text>
<text x="130.1" y="201.7">4</text>
<text x="165.6" y="201.7">5</text>
<text x="201" y="201.7">6</text>
<text x="236.5" y="201.7">7</text>
<text x="271.9" y="201.7">8</text>
</g>
<g font-size="2.7">
<text x="198.2" y="179.4">Drawing Number:</text>
<text x="198.2" y="183.2">Part Number:</text>
<text x="241.8" y="190.8">Prepared by:</text>
<text x="241.8" y="187">Version:</text>
<text x="241.8" y="194.6">Checked by:</text>
<text x="241.8" y="198.4">Sheet: 1/1</text>
<text x="262.7" y="198.4">Date: 04/12/2024</text>
</g>
<g font-size="2.5">
<text x="222.1" y="179.4">BASIC/design/har_DAA_FPGA_Programming.sch</text>
<text x="222.1" y="183.1">har_DAA_FPGA_Programming/BASIC</text>
<text x="263.8" y="186.9">1010xx</text>
<text x="263.8" y="190.7">jcc5</text>
<text x="263.8" y="194.5">abs8</text>
</g>
<text font-size="2.4" x="282.7" y="198.3">14:22</text>
<g font-size="2.3">
<text x="15.3" y="89.6">Note: Use male pins to</text>
<text x="15.3" y="92.1">extened cable range</text>
<text x="204.6" y="101.6">Note: Use expandable braided sleeving for both cables</text>
</g>
<text font-size="2" x="148.5" y="63.2">150mm</text>
<text font-size="1.9" x="15.3" y="95.9">FW-06-04-L-D-410-140</text>
<g font-size="1.6">
<text x="212.5" y="73.7">1</text>
<text x="212.5" y="75.6">2</text>
<text x="212.5" y="77.5">3</text>
<text x="212.5" y="79.4">4</text>
<text x="212.5" y="81.3">5</text>
<text x="212.5" y="83.1">6</text>
<text x="212.5" y="85">7</text>
<text x="212.5" y="86.9">8</text>
<text x="212.5" y="88.8">9</text>
<text x="79.1" y="92.6">1</text>
<text x="79.1" y="94.5">2</text>
<text x="212.5" y="90.7">10</text>
<text x="79.1" y="96.4">3</text>
<text x="79.1" y="98.3">4</text>
<text x="79.1" y="100.2">5</text>
<text x="79.1" y="102.1">6</text>
<text x="79.1" y="104">7</text>
<text x="79.1" y="105.9">8</text>
<text x="79.1" y="107.8">9</text>
<text x="78.2" y="109.7">10</text>
<text x="78.2" y="111.6">11</text>
<text x="78.2" y="113.5">12</text>
<text x="212.5" y="111.6">1</text>
<text x="212.5" y="113.5">2</text>
<text x="212.5" y="115.4">3</text>
<text x="212.5" y="117.3">4</text>
<text x="212.5" y="119.2">5</text>
<text x="212.5" y="121.1">6</text>
</g>
<g font-size="1.5">
<text x="233.2" y="39.5">JTAG Debug</text>
<text x="215.6" y="43.3">DAA Connector CN1</text>
<text x="221.7" y="47.1">9</text>
<text x="235.4" y="43.3">JTAG Programmer CN2</text>
<text x="242.6" y="47.1">1</text>
<text x="256.2" y="43.3">Signal</text>
<text x="256.5" y="47.1">JTCK</text>
<text x="221.7" y="50.9">2</text>
<text x="242.6" y="50.9">2</text>
<text x="256.3" y="50.9">JGND</text>
<text x="221.7" y="54.6">5</text>
<text x="221.7" y="58.4">4</text>
<text x="242.6" y="54.6">3</text>
<text x="242.6" y="58.4">5</text>
<text x="256.4" y="54.6">JTDO</text>
<text x="256.4" y="58.4">JTMS</text>
<text x="221.7" y="62.2">7</text>
<text x="242.6" y="62.2">9</text>
<text x="256.6" y="62.2">JTDI</text>
<text x="210.7" y="70.8">CN2</text>
<text x="189.8" y="74.6">GREY</text>
<text x="189.8" y="76.5">GREY</text>
<text x="189.8" y="72.7">GREY</text>
<text x="199.3" y="72.7">JTCK</text>
<text x="199.3" y="76.5">JTDO</text>
<text x="199.3" y="74.6">JGND</text>
<text x="222.1" y="73.1">PIN1</text>
<text x="222.1" y="75">PIN2</text>
<text x="222.1" y="76.9">PIN3</text>
<text x="227.8" y="73.1">M20-1160042</text>
<text x="227.8" y="75">M20-1160042</text>
<text x="227.8" y="76.9">M20-1160042</text>
<text x="246.6" y="77.3" transform="rotate(-90 246.6 77.3)">1</text>
<text x="252.3" y="77.1" transform="rotate(-90 252.3 77.1)">2</text>
<text x="189.8" y="80.3">GREY</text>
<text x="199.3" y="80.3">JTMS</text>
<text x="222.1" y="80.7">PIN4</text>
<text x="227.8" y="80.7">M20-1160042</text>
<text x="79" y="89.8">CN1</text>
<text x="87.4" y="90">Cable Pin 1 is Red</text>
<text x="189.8" y="87.9">GREY</text>
<text x="199.3" y="87.9">JTDI</text>
<text x="222.1" y="88.3">PIN5</text>
<text x="227.8" y="88.3">M20-1160042</text>
<text x="246.6" y="87.2" transform="rotate(-90 246.6 87.2)">9</text>
<text x="252.3" y="88" transform="rotate(-90 252.3 88)">10</text>
<text x="41.6" y="95.9" transform="rotate(-90 41.6 95.9)">2</text>
<text x="47.3" y="95.9" transform="rotate(-90 47.3 95.9)">1</text>
<text x="87.4" y="95.5">UART_RXD</text>
<text x="87.4" y="93.6">JGND</text>
<text x="100.6" y="95.5">GREY</text>
<text x="100.6" y="93.6">GREY</text>
<text x="194.8" y="94.5">Crimp pins</text>
<text x="210.7" y="94">M20-1070500</text>
<text x="256.3" y="92.1" transform="rotate(-90 256.3 92.1)">Use with Alinx AL321 Programmer</text>
<text x="87.4" y="99.3">JTDO</text>
<text x="87.4" y="97.4">JTMS</text>
<text x="100.6" y="97.4">GREY</text>
<text x="100.6" y="99.3">GREY</text>
<text x="87.4" y="106.9">JTCK</text>
<text x="87.4" y="103.1">JTDI</text>
<text x="100.6" y="103.1">GREY</text>
<text x="100.6" y="106.9">GREY</text>
<text x="41.6" y="109" transform="rotate(-90 41.6 109)">12</text>
<text x="47.3" y="108.4" transform="rotate(-90 47.3 108.4)">11</text>
<text x="87.4" y="110.7">UART_GND</text>
<text x="87.4" y="108.8">UART_TXD</text>
<text x="100.6" y="108.8">GREY</text>
<text x="100.6" y="110.7">GREY</text>
<text x="189.8" y="110.7">BLACK</text>
<text x="199.3" y="110.7">UART_GND</text>
<text x="210.7" y="108.6">CN3</text>
<text x="66.9" y="116.7">FFSD-06-S-06.00-01-N</text>
<text x="87.6" y="115.4">Cut unsued cables</text>
<text x="189.8" y="116.4">ORANGE</text>
<text x="189.8" y="118.3">YELLOW</text>
<text x="199.3" y="116.4">TXD</text>
<text x="199.3" y="118.3">RXD</text>
<text x="148.1" y="122.2">Solder cables and protect them with heat shrink</text>
<text x="192.9" y="123">Cut unsued cables</text>
<text x="210.7" y="124.3">TTL-234X-3V3-WE</text>
<text x="233.1" y="136.2">UART Debug</text>
<text x="215.6" y="140">DAA Connector CN1</text>
<text x="221.7" y="143.8">9</text>
<text x="238" y="140">UART-USB CN3</text>
<text x="242.6" y="143.8">1</text>
<text x="254.4" y="143.8">UART_GND</text>
<text x="256.2" y="140">Signal</text>
<text x="221.7" y="147.6">2</text>
<text x="242.6" y="147.6">4</text>
<text x="254.5" y="147.6">UART_RXD</text>
<text x="221.7" y="151.4">5</text>
<text x="242.6" y="151.4">5</text>
<text x="254.6" y="151.4">UART_TXD</text>
</g>
</svg>
